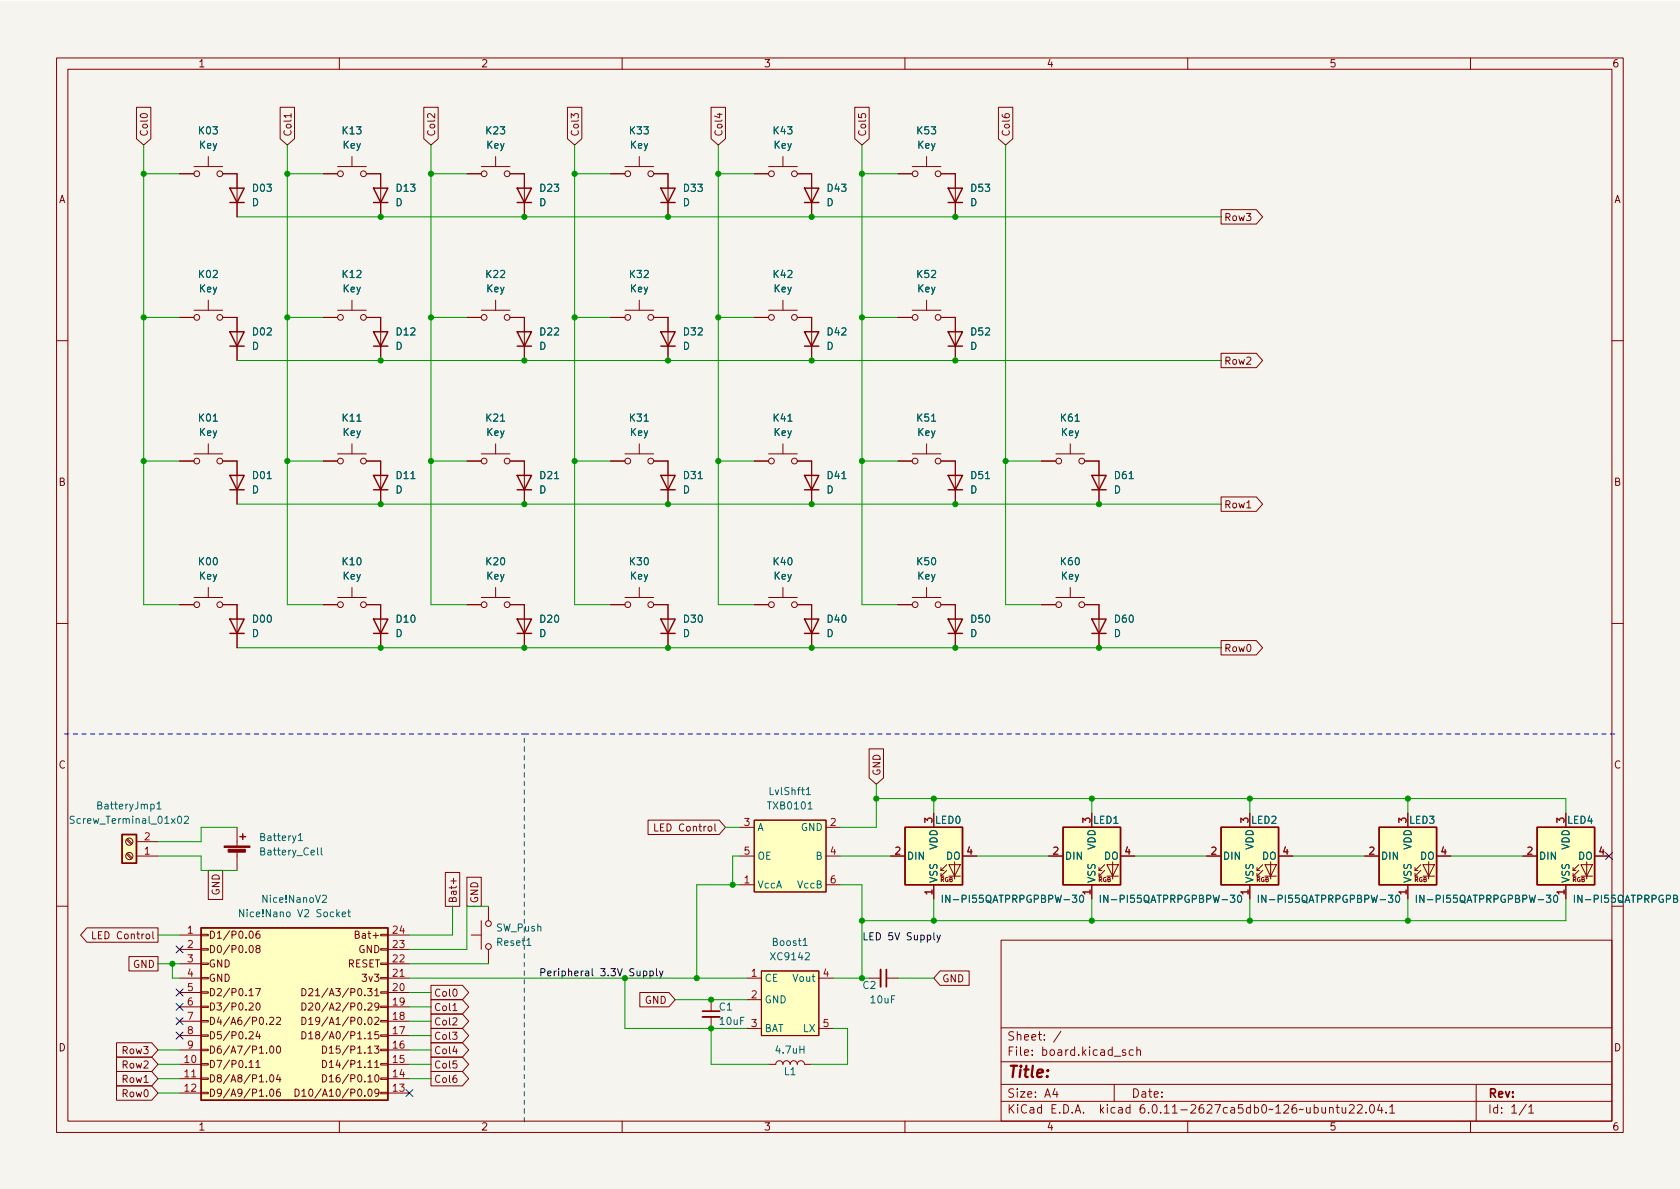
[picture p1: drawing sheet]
<svg xmlns="http://www.w3.org/2000/svg" width="297mm" height="210mm" viewBox="0 0 297 210" stroke-linecap="round" stroke-linejoin="round" font-family="sans-serif">
<path d="M0 .2h297v210.1h-297z" fill="#f5f4ef" stroke="#f5f4ef" stroke-width=".18"/>
<g fill="none" stroke="#840000" stroke-width=".18">
<path d="M10 10.2h277v190.1h-277zM12 12.2h273v186.1h-273zM24.1 19h2.6v5.5l-1.3 1.1-1.3-1.1zM49.5 19h2.6v5.5l-1.3 1.1-1.3-1.1zM60 10.2v2M74.9 19h2.6v5.5l-1.3 1.1-1.3-1.1zM100.3 19h2.6v5.5l-1.3 1.1-1.3-1.1zM110 10.2v2M125.7 19h2.6v5.5l-1.3 1.1-1.3-1.1zM151.1 19h2.6v5.5l-1.3 1.1-1.3-1.1zM160 10.2v2M176.5 19h2.6v5.5l-1.3 1.1-1.3-1.1z"/>
<path d="M210 10.2v2M260 10.2v2M31.7 30.7h2.6M34.3 29.5h5.1M36.8 27.7v1.8M39.4 30.7h2.5v7.6M51.5 20.1v.7M57.1 30.7h2.6M59.7 29.5h5.1M62.2 27.7v1.8M64.8 30.7h2.5v7.6M82.5 30.7h2.6"/>
<path d="M85.1 29.5h5.1M87.6 27.7v1.8M90.2 30.7h2.5v7.6M107.9 30.7h2.6M110.5 29.5h5.1M113 27.7v1.8M115.6 30.7h2.5v7.6M133.3 30.7h2.6M135.9 29.5h5.1M138.4 27.7v1.8M141 30.7h2.5v7.6M158.7 30.7h2.6"/>
<path d="M161.3 29.5h5.1M163.8 27.7v1.8M166.4 30.7h2.5v7.6M215.9 37.1h6.2l1.1 1.2-1.1 1.3h-6.2zM31.7 56.1h2.6M34.3 54.9h5.1M36.8 53.1v1.8M39.4 56.1h2.5v7.6M57.1 56.1h2.6M59.7 54.9h5.1M62.2 53.1v1.8M64.8 56.1h2.5v7.6"/>
<path d="M82.5 56.1h2.6M85.1 54.9h5.1M87.6 53.1v1.8M90.2 56.1h2.5v7.6M107.9 56.1h2.6M110.5 54.9h5.1M113 53.1v1.8M115.6 56.1h2.5v7.6M133.3 56.1h2.6M135.9 54.9h5.1M138.4 53.1v1.8M141 56.1h2.5v7.6"/>
<path d="M158.7 56.1h2.6M161.3 54.9h5.1M163.8 53.1v1.8M166.4 56.1h2.5v7.6M10 60.2h2M36.8 78.5v1.8M62.2 78.5v1.8M87.6 78.5v1.8M113 78.5v1.8M138.4 78.5v1.8M163.8 78.5v1.8M189.2 78.5v1.8"/>
<path d="M215.9 62.5h6.2l1.1 1.2-1.1 1.3h-6.2zM285 60.2h2M31.7 81.5h2.6M34.3 80.3h5.1M39.4 81.5h2.5v7.6M57.1 81.5h2.6M59.7 80.3h5.1M64.8 81.5h2.5v7.6M82.5 81.5h2.6M85.1 80.3h5.1M90.2 81.5h2.5v7.6M107.9 81.5h2.6"/>
<path d="M110.5 80.3h5.1M115.6 81.5h2.5v7.6M133.3 81.5h2.6M135.9 80.3h5.1M141 81.5h2.5v7.6M158.7 81.5h2.6M161.3 80.3h5.1M166.4 81.5h2.5v7.6M184.1 81.5h2.6M186.7 80.3h5.1M191.8 81.5h2.5v7.6M215.9 87.9h6.2l1.1 1.2-1.1 1.3h-6.2z"/>
<path d="M220.4 89.8h.8M10 110.2h2M31.7 106.9h2.6M34.3 105.7h5.1M36.8 103.9v1.8M39.4 106.9h2.5v7.6M57.1 106.9h2.6M59.7 105.7h5.1M62.2 103.9v1.8M64.8 106.9h2.5v7.6M82.5 106.9h2.6M85.1 105.7h5.1"/>
<path d="M87.6 103.9v1.8M90.2 106.9h2.5v7.6M107.9 106.9h2.6M110.5 105.7h5.1M113 103.9v1.8M115.6 106.9h2.5v7.6M133.3 106.9h2.6M135.9 105.7h5.1M138.4 103.9v1.8M141 106.9h2.5v7.6M158.7 106.9h2.6M161.3 105.7h5.1"/>
<path d="M163.8 103.9v1.8M166.4 106.9h2.5v7.6M184.1 106.9h2.6M186.7 105.7h5.1M189.2 103.9v1.8M191.8 106.9h2.5v7.6M215.9 113.3h6.2l1.1 1.2-1.1 1.3h-6.2zM285 110.2h2M153.7 132.4h2.5v5.2l-1.3 1.1-1.2-1.1zM22.4 148.5l.8 .8M22.4 151l.8 .9M22.5 148.3l.9 .9"/>
<path d="M22.5 150.9l.9 .8M24.1 151.4h3.8M24.1 148.8h3.8M36.8 153.9h2.6v5.2h-2.6zM41.9 146.3v3.3M41.9 150.6v3.3M78.7 154.3h2.6v6h-2.6zM80.2 155.3v1M82.5 155.1h2.6v5.2h-2.6zM114.6 145h12.6l1.1 1.3-1.1 1.3h-12.6zM126.4 145.7v1.1l.2 .2M130.8 151.4h2.5"/>
<path d="M130.8 156.5h2.5M130.8 146.3h2.5M133.3 145h12.7v12.7h-12.7zM146 151.4h2.6M146 156.5h2.6M146 146.3h2.6M157.5 151.4h2.5M165.1 143.8v2.5M165.1 156.5v2.5M166.4 154.9h.5M166.4 153.9h.5M167.4 153.9l-1 1v-.5"/>
<path d="M167.4 152.9l-1 1v-.5M167.8 152.9h2l-1 2zM167.8 154.9h2M168.8 152.4v3M170.2 151.4h2.5M185.4 151.4h2.6M193 143.8v2.5M193 156.5v2.5M194.3 154.9h.5M194.3 153.9h.5M195.3 153.9l-1 1v-.5M195.3 152.9l-1 1v-.5"/>
<path d="M195.7 152.9h2l-1 2zM195.7 154.9h2M196.7 152.4v3M198.1 151.4h2.6M213.4 151.4h2.5M221 143.8v2.5M221 156.5v2.5M222.2 154.9h.6M222.2 153.9h.6M223.3 153.9l-1.1 1v-.5M223.3 152.9l-1.1 1v-.5M223.6 152.9h2.1l-1 2z"/>
<path d="M223.6 154.9h2.1M224.7 152.4v3M226.1 151.4h2.5M241.3 151.4h2.5M248.9 143.8v2.5M248.9 156.5v2.5M250.2 154.9h.5M250.2 153.9h.5M251.2 153.9l-1 1v-.5M251.2 152.9l-1 1v-.5M251.6 152.9h2l-1 2zM251.6 154.9h2"/>
<path d="M252.6 152.4v3M254 151.4h2.5M269.2 151.4h2.6M276.9 143.8v2.5M276.9 156.5v2.5M278.1 154.9h.5M278.1 153.9h.5M279.1 153.9l-1 1v-.5M279.1 152.9l-1 1v-.5M279.5 152.9h2.1l-1.1 2zM279.5 154.9h2.1M280.5 152.4v3"/>
<path d="M281.9 151.4h2.6M10 160.2h2M15.4 164.1h12.5v2.5h-12.5l-1.2-1.3zM22.8 169.2h5.1v2.5h-5.1zM27 164.7v1.1l.2 .2M31.7 173h3.9M31.7 165.3h3.9M31.7 178h3.9M31.7 167.9h3.9M31.7 175.5h3.9M31.7 170.4h3.9M35.6 177.9h1.2v.3h-1.2z"/>
<path d="M35.6 175.4h1.2v.2h-1.2zM35.6 172.8h1.2v.3h-1.2zM35.6 170.3h1.2v.3h-1.2zM35.6 167.8h1.2v.2h-1.2zM35.6 165.2h1.2v.3h-1.2zM44 177.5l.5-.1 .3 .3-.8 .9h.8M44 176.1h.8M44.2 167.3l.1-.1a.68 .68 0 0 1 .5 .6 .68 .68 0 0 1-.5 .7l-.1-.2-.2-.3zM44.2 164.8l.1-.1a.68 .68 0 0 1 .5 .6 .68 .68 0 0 1-.5 .6l-.1-.1-.2-.4zM45.2 174.8h.8l-.5 1.3M45.4 177.4h.2a.68 .68 0 0 1 .4 .6 .68 .68 0 0 1-.4 .6 .84 .84 0 0 1-.2-1.2zM45.5 167.7l-.2-.2v-.2l.2-.1 .4 .1 .1 .1-.1 .2-.5 .2-.1 .2v.3l.2 .2 .4-.1 .1-.2-.1-.3-.2-.2"/>
<path d="M45.9 164.7h-.4a.85 .85 0 0 0 0 1.2l.4-.1 .1-.4-.3-.3h-.2l-.2 .3M64.5 178.5v.1M64.5 176v.1M65 174.8h.8l-.4 .5 .3 .1v.6l-.2 .1-.5-.1M65.1 177.5l.4-.1 .3 .3-.8 .9h.8M66 165.4h.9M66.3 175.2l.3-.4v1.3M66.3 176.1h.7M67 177.9l-.3 .2h-.2l-.2-.2 .1-.5h.3l.2 .1a.84 .84 0 0 1-.3 1.1h-.2M67.3 177.9h1.3v.3h-1.3zM67.3 175.4h1.3v.2h-1.3zM67.3 172.8h1.3v.3h-1.3z"/>
<path d="M67.3 170.3h1.3v.3h-1.3zM67.3 167.8h1.3v.2h-1.3zM67.3 165.2h1.3v.3h-1.3zM68.6 173h3.8M68.6 165.3h3.8M68.6 178h3.8M68.6 167.9h3.8M68.6 175.5h3.8M68.6 170.4h3.8M76.2 174.2h5.6l1.1 1.3-1.1 1.3h-5.6zM76.2 176.8h5.6l1.1 1.2-1.1 1.3h-5.6zM76.2 179.3h5.6l1.1 1.3-1.1 1.3h-5.6z"/>
<path d="M80.1 178.7h.7M83.3 165.3h1.8M85.1 162.8v5.1M86.4 160.3v2.5M86.4 167.9v2.5M113.1 175.5h5.2l1.1 1.3-1.1 1.2h-5.2zM125.7 176.8v2M125.7 179.8v2.1M132.1 173h2.5M132.1 176.8h2.5M134.6 171.7h10.2v11.4h-10.2zM144.8 173h2.5"/>
<path d="M153.7 173h2M156.7 173h2M166.2 171.7h5.2v2.5h-5.2l-1.1-1.2zM177 166.3h108v32h-108zM20.6 186.9h6.2l1.1 1.3-1.1 1.3h-6.2zM20.6 184.4h6.2l1.1 1.3-1.1 1.2h-6.2zM20.6 192h6.2l1.1 1.3-1.1 1.3h-6.2zM20.6 189.5h6.2l1.1 1.2-1.1 1.3h-6.2zM25.5 191.4h.7M31.7 188.2h3.9M31.7 190.7h3.9M31.7 193.3h3.9"/>
<path d="M31.7 185.7h3.9M31.7 183.1h3.9M31.7 180.6h3.9M35.6 193.2h1.2v.2h-1.2zM35.6 190.6h1.2v.3h-1.2zM35.6 188.1h1.2v.2h-1.2zM35.6 185.5h1.2v.3h-1.2zM35.6 183h1.2v.3h-1.2zM35.6 180.5h1.2v.2h-1.2zM44 182.6l.5-.2 .3 .4-.8 .9h.8M44 188.8h.8M45.3 187.9l.3-.4v1.3"/>
<path d="M45.3 188.8h.7M45.6 182.4l-.3 .9h.7M45.9 182.9v.8M47.7 180l.5-.1 .2 .4-.8 .9h.8M47.8 185.1l.2-.1a.68 .68 0 0 1 .4 .6 .68 .68 0 0 1-.4 .6l-.2-.1-.1-.3zM47.8 190.2l.2-.1a.68 .68 0 0 1 .4 .6 .68 .68 0 0 1-.4 .6l-.2-.1-.1-.4zM47.8 192.7l.2-.1a.68 .68 0 0 1 .4 .6 .68 .68 0 0 1-.4 .7l-.2-.2-.1-.3zM48.9 180l.5-.1 .2 .4-.8 .9h.8M49 185.1l.2-.1a.68 .68 0 0 1 .4 .6 .68 .68 0 0 1-.4 .6l-.2-.1-.1-.3zM49.2 190l-.3 .9h.8M49.5 192.6l-.4 .1a.86 .86 0 0 0 0 1.2l.4-.2 .1-.4-.2-.2h-.3l-.2 .2M49.5 190.5v.8"/>
<path d="M60 198.3v2M64.5 193.7v.2M64.5 183.6v.1M64.5 181v.2M65.1 187.9l.3-.4v1.3M65.1 188.8h.7M65.1 186.2h.7M65.1 191.3h.7M65.1 182.8l.3-.4v1.3M65.1 183.7h.7M65.2 192.7l.2-.1a.68 .68 0 0 1 .4 .6 .68 .68 0 0 1-.4 .7l-.2-.2-.1-.3zM65.2 180l.2-.1a.68 .68 0 0 1 .4 .6 .68 .68 0 0 1-.4 .7l-.2-.2-.1-.3z"/>
<path d="M66.2 185h.8l-.4 .5 .3 .1v.5l-.2 .1-.5-.1M66.3 187.9l.3-.4v1.3M66.3 180l.4-.1 .3 .4-.8 .9h.8M66.3 188.8h.7M66.4 190.2l.2-.1a.68 .68 0 0 1 .4 .6 .68 .68 0 0 1-.4 .6l-.2-.1-.1-.4zM66.9 182.4h-.6v.6l.1-.1 .5 .1 .1 .2-.1 .4-.2 .1-.4-.1M67 193.1l-.3 .3h-.2l-.2-.3 .1-.4 .3-.1 .2 .1a.84 .84 0 0 1-.3 1.2h-.2M67.3 193.2h1.3v.2h-1.3zM67.3 190.6h1.3v.3h-1.3zM67.3 188.1h1.3v.2h-1.3zM67.3 185.5h1.3v.3h-1.3zM67.3 183h1.3v.3h-1.3z"/>
<path d="M67.3 180.5h1.3v.2h-1.3zM68.6 188.2h3.8M68.6 190.7h3.8M68.6 193.3h3.8M68.6 185.7h3.8M68.6 183.1h3.8M68.6 180.6h3.8M76.2 186.9h5.6l1.1 1.3-1.1 1.3h-5.6zM76.2 184.4h5.6l1.1 1.3-1.1 1.2h-5.6zM76.2 189.5h5.6l1.1 1.2-1.1 1.3h-5.6zM76.2 181.9h5.6l1.1 1.2-1.1 1.3h-5.6zM110 198.3v2"/>
<path d="M132.1 181.9h2.5M135.9 188.2h1.3a.64 .64 0 0 1 .6-.6 .64 .64 0 0 1 .6 .6 .64 .64 0 0 1 .7-.6 .64 .64 0 0 1 .6 .6 .64 .64 0 0 1 .6-.6 .64 .64 0 0 1 .7 .6 .64 .64 0 0 1 .6-.6 .64 .64 0 0 1 .6 .6h1.3M144.8 181.9h2.5M160 198.3v2M177 194.8h108M177 191.8h108M177 187.8h108M177 181.8h108M182.5 186.5v.1M182.5 185.7v.1M184.6 183.8v.1M184.6 183v.1"/>
<path d="M187.6 182.4l-1.3 1.9M197 191.8v3M200.4 185.7l-.5-.1-.3 .3v.4l.2 .3h.6M201 185.8l.2-.2 .4 .1v.9M201 185.1v1.5M210 198.3v2M238.6 195.5l.5-.2 .3 .2v.3l-.9 1h.9M240 195.5l.6-.2 .2 .2 .1 .3-1 1h1M241.5 196.7v.1M242.4 195.4l.1-.1a.81 .81 0 0 1 .6 .7 .81 .81 0 0 1-.3 .8h-.2a.81 .81 0 0 1-.5-.6 .81 .81 0 0 1 .3-.8zM243.9 195.3l-.3 1h.9M244.3 195.8v1"/>
<path d="M245.1 196.7v.1M245.7 195.8l.4-.5v1.5M245.7 196.8h.9M260 198.3v2M261 191.8v6.5M270.3 195.8l.4-.5v1.5M270.3 196.8h.9"/>
<circle cx="34.8" cy="30.7" r=".51"/>
<circle cx="38.9" cy="30.7" r=".51"/>
<circle cx="60.2" cy="30.7" r=".51"/>
<circle cx="64.3" cy="30.7" r=".51"/>
<circle cx="85.6" cy="30.7" r=".51"/>
<circle cx="89.7" cy="30.7" r=".51"/>
<circle cx="111" cy="30.7" r=".51"/>
<circle cx="115.1" cy="30.7" r=".51"/>
<circle cx="136.4" cy="30.7" r=".51"/>
<circle cx="140.5" cy="30.7" r=".51"/>
<circle cx="161.8" cy="30.7" r=".51"/>
<circle cx="165.9" cy="30.7" r=".51"/>
<circle cx="34.8" cy="56.1" r=".51"/>
<circle cx="38.9" cy="56.1" r=".51"/>
<circle cx="60.2" cy="56.1" r=".51"/>
<circle cx="64.3" cy="56.1" r=".51"/>
<circle cx="85.6" cy="56.1" r=".51"/>
<circle cx="89.7" cy="56.1" r=".51"/>
<circle cx="111" cy="56.1" r=".51"/>
<circle cx="115.1" cy="56.1" r=".51"/>
<circle cx="136.4" cy="56.1" r=".51"/>
<circle cx="140.5" cy="56.1" r=".51"/>
<circle cx="161.8" cy="56.1" r=".51"/>
<circle cx="165.9" cy="56.1" r=".51"/>
<circle cx="34.8" cy="81.5" r=".51"/>
<circle cx="38.9" cy="81.5" r=".51"/>
<circle cx="60.2" cy="81.5" r=".51"/>
<circle cx="64.3" cy="81.5" r=".51"/>
<circle cx="85.6" cy="81.5" r=".51"/>
<circle cx="89.7" cy="81.5" r=".51"/>
<circle cx="111" cy="81.5" r=".51"/>
<circle cx="115.1" cy="81.5" r=".51"/>
<circle cx="136.4" cy="81.5" r=".51"/>
<circle cx="140.5" cy="81.5" r=".51"/>
<circle cx="161.8" cy="81.5" r=".51"/>
<circle cx="165.9" cy="81.5" r=".51"/>
<circle cx="187.2" cy="81.5" r=".51"/>
<circle cx="191.3" cy="81.5" r=".51"/>
<circle cx="34.8" cy="106.9" r=".51"/>
<circle cx="38.9" cy="106.9" r=".51"/>
<circle cx="60.2" cy="106.9" r=".51"/>
<circle cx="64.3" cy="106.9" r=".51"/>
<circle cx="85.6" cy="106.9" r=".51"/>
<circle cx="89.7" cy="106.9" r=".51"/>
<circle cx="111" cy="106.9" r=".51"/>
<circle cx="115.1" cy="106.9" r=".51"/>
<circle cx="136.4" cy="106.9" r=".51"/>
<circle cx="140.5" cy="106.9" r=".51"/>
<circle cx="161.8" cy="106.9" r=".51"/>
<circle cx="165.9" cy="106.9" r=".51"/>
<circle cx="187.2" cy="106.9" r=".51"/>
<circle cx="191.3" cy="106.9" r=".51"/>
<circle cx="22.9" cy="151.4" r=".63"/>
<circle cx="22.9" cy="148.8" r=".63"/>
<circle cx="86.4" cy="167.4" r=".51"/>
<circle cx="86.4" cy="163.3" r=".51"/>
</g>
<g fill="none" stroke="#840000" stroke-width=".25">
<path d="M40.6 33.3h2.6l-1.3 2.5zM40.6 35.8h2.6M66 33.3h2.6l-1.3 2.5zM66 35.8h2.6M91.4 33.3h2.6l-1.3 2.5zM91.4 35.8h2.6M116.8 33.3h2.6l-1.3 2.5zM116.8 35.8h2.6M142.2 33.3h2.6l-1.3 2.5zM142.2 35.8h2.6M167.6 33.3h2.6l-1.3 2.5zM167.6 35.8h2.6"/>
<path d="M40.6 58.7h2.6l-1.3 2.5zM66 58.7h2.6l-1.3 2.5zM91.4 58.7h2.6l-1.3 2.5zM116.8 58.7h2.6l-1.3 2.5zM142.2 58.7h2.6l-1.3 2.5zM167.6 58.7h2.6l-1.3 2.5zM40.6 61.2h2.6M66 61.2h2.6M91.4 61.2h2.6M116.8 61.2h2.6M142.2 61.2h2.6M167.6 61.2h2.6"/>
<path d="M40.6 84.1h2.6l-1.3 2.5zM40.6 86.6h2.6M66 84.1h2.6l-1.3 2.5zM66 86.6h2.6M91.4 84.1h2.6l-1.3 2.5zM91.4 86.6h2.6M116.8 84.1h2.6l-1.3 2.5zM116.8 86.6h2.6M142.2 84.1h2.6l-1.3 2.5zM142.2 86.6h2.6M167.6 84.1h2.6l-1.3 2.5zM167.6 86.6h2.6"/>
<path d="M193 84.1h2.6l-1.3 2.5zM193 86.6h2.6M40.6 109.5h2.6l-1.3 2.5zM40.6 112h2.6M66 109.5h2.6l-1.3 2.5zM66 112h2.6M91.4 109.5h2.6l-1.3 2.5zM91.4 112h2.6M116.8 109.5h2.6l-1.3 2.5zM116.8 112h2.6M142.2 109.5h2.6l-1.3 2.5zM142.2 112h2.6"/>
<path d="M167.6 109.5h2.6l-1.3 2.5zM167.6 112h2.6M193 109.5h2.6l-1.3 2.5zM193 112h2.6M21.6 147.6h2.5v5h-2.5zM42.4 147.9h1M42.9 147.4v1.1M160 146.3h10.2v10.2h-10.2zM188 146.3h10.1v10.2h-10.1zM215.9 146.3h10.2v10.2h-10.2zM243.8 146.3h10.2v10.2h-10.2zM271.8 146.3h10.1v10.2h-10.1z"/>
<path d="M35.6 164.1h33v30.5h-33z"/>
</g>
<g fill="none" stroke="#006464" stroke-width=".18">
<path d="M37.7 74.5h.7M63.1 74.5h.7M88.5 74.5h.7M113.9 74.5h.7M139.3 74.5h.7M164.7 74.5h.7M190.1 74.5h.7M47.3 84.6h.7M72.7 84.6h.7M98.1 84.6h.7M123.5 84.6h.7M148.9 84.6h.7"/>
<path d="M174.3 84.6h.7M199.7 84.6h.7M142.6 139.6l.3-.3v1.2M26.7 142.3l.3-.1 .3 .3-.1 .5h-.5M27.8 142.2l.3-.4v1.3M27.8 143.1h.7M31.6 144.4l.1-.1a.68 .68 0 0 1 .4 .7 .68 .68 0 0 1-.4 .6 .84 .84 0 0 1-.1-1.2zM32.6 144.5l.5-.2 .2 .4-.8 .9h.8M52.8 147.7l.3-.3v1.3M52.8 148.7h.7M56.1 149.9v1.1l.2 .2M56.8 149.9v1.1l.2 .2"/>
<path d="M57 158.4l.5-.1 .2 .4-.8 .9h.8M142.6 140.5h.7M142.9 142.2l.3-.4v1.3M142.9 143.1h.7M189.6 158.3h.8l-.4 .5 .3 .1v.6l-.2 .1-.5-.1M191 158.4l.2-.1a.68 .68 0 0 1 .4 .6 .68 .68 0 0 1-.4 .7l-.2-.1-.1-.4zM217.5 158.3h.8l-.4 .5 .4 .1v.6l-.2 .1-.6-.1M218.9 158.4l.2-.1a.68 .68 0 0 1 .4 .6 .68 .68 0 0 1-.4 .7l-.2-.1-.1-.4zM245.5 158.3h.8l-.5 .5 .4 .1v.6l-.2 .1-.5-.1M246.9 158.4l.1-.1a.68 .68 0 0 1 .5 .6 .68 .68 0 0 1-.5 .7l-.1-.1-.2-.4zM273.4 158.3h.8l-.4 .5 .3 .1v.6l-.1 .1-.6-.1M274.8 158.4l.2-.1a.68 .68 0 0 1 .4 .6 .68 .68 0 0 1-.4 .7l-.2-.1-.1-.4z"/>
<path d="M50.8 161.3h.3l.2 .2v.4l-.2 .2h-.3l-.2-.2zM93.2 166.3l.3-.4v1.3M93.2 167.2h.7M142 166.3l.4-.4v1.3M142 167.2h.7M142.4 168.6l.5-.1 .2 .3-.8 .9h.8M141.4 185.6h.7M142.1 185v1.2"/>
</g>
<g fill="#ffffc2" stroke="#ffffc2" stroke-width=".18">
<path d="M243.8 146.3h10.2v10.2h-10.2z"/>
<path d="M271.8 146.3h10.1v10.2h-10.1z"/>
<path d="M188 146.3h10.1v10.2h-10.1z"/>
<path d="M215.9 146.3h10.2v10.2h-10.2z"/>
<path d="M160 146.3h10.2v10.2h-10.2z"/>
<path d="M21.6 147.6h2.5v5h-2.5z"/>
<path d="M35.6 164.1h33v30.5h-33z"/>
<path d="M133.3 145h12.7v12.7h-12.7z"/>
<path d="M134.6 171.7h10.2v11.4h-10.2z"/>
</g>
<path d="M124.2 179.8h3.1M155.7 171.4v3.1" fill="none" stroke="#840000" stroke-width=".33"/>
<path d="M124.2 178.8h3.1M156.7 171.4v3.1" fill="none" stroke="#840000" stroke-width=".3"/>
<g fill="#840000" stroke="#840000" stroke-width=".18">
<path d="M39.6 149.6h4.6v.3h-4.6z"/>
<path d="M40.3 150.2h3.1v.5h-3.1z"/>
</g>
<path d="M70.7 172.7h.8M33.9 190.4h.7" fill="none" stroke="#a90000" stroke-width=".18"/>
<path d="M103.6 171.8h.4l.1 .8M104.1 172l-.4 .1-.2 .2 .2 .3 .4-.1M104.7 171.3v1.1l.2 .2" fill="none" stroke="#0f0f0f" stroke-width=".18"/>
<path d="M11.4 129.8h81.3M92.7 129.8h193M92.7 198.4v-68.6" fill="none" stroke="#0000c2" stroke-width=".18" stroke-dasharray=".8 .8"/>
<g fill="none" stroke="#009600" stroke-width=".18">
<path d="M25.4 30.7h6.3M25.4 25.6v81.3h6.3M41.9 38.3h174M50.8 30.7h6.3M50.8 25.6v81.3h6.3M76.2 30.7h6.3M76.2 25.6v81.3h6.3M101.6 30.7h6.3M101.6 25.6v81.3h6.3M127 25.6v81.3h6.3M127 30.7h6.3M152.4 30.7h6.3"/>
<path d="M152.4 25.6v81.3h6.3M177.8 25.6v81.3h6.3M25.4 56.1h6.3M50.8 56.1h6.3M76.2 56.1h6.3M101.6 56.1h6.3M127 56.1h6.3M152.4 56.1h6.3M41.9 63.7h174M25.4 81.5h6.3M41.9 89.1h174M50.8 81.5h6.3"/>
<path d="M76.2 81.5h6.3M101.6 81.5h6.3M127 81.5h6.3M152.4 81.5h6.3M177.8 81.5h6.3M41.9 114.5h174M154.9 138.7v7.6h-6.3M27.9 151.4h7.7v2.5h6.3M41.9 146.3h-6.3v2.5h-7.7M128.3 146.3h2.5M130.8 151.4h-1.3v5.1M130.8 156.5h-7.6v16.5"/>
<path d="M148.6 156.5h3.8v16.5M148.6 151.4h8.9M154.9 141.2h122v2.6M165.1 141.2v2.6M165.1 159v3.8M172.7 151.4h12.7M193 141.2v2.6M193 159v3.8M200.7 151.4h12.7M221 141.2v2.6M221 159v3.8M228.6 151.4h12.7"/>
<path d="M248.9 141.2v2.6M248.9 159v3.8M256.5 151.4h12.7M276.9 159v3.8h-124.5M27.9 170.4h3.8M27.9 165.3h3.8M30.5 170.4v2.6h1.2M72.4 173h59.7M72.4 178h3.8M72.4 175.5h3.8M72.4 170.4h14M80 160.3v5h-7.6"/>
<path d="M86.4 160.3h-3.9v7.6h-10.1M110.5 173v8.9h21.6M119.4 176.8h12.7M147.3 173h6.4M158.7 173h6.4M27.9 190.7h3.8M27.9 188.2h3.8M27.9 185.7h3.8M27.9 193.3h3.8M72.4 190.7h3.8M72.4 188.2h3.8M72.4 185.7h3.8"/>
<path d="M72.4 180.6h3.8M72.4 183.1h3.8M125.7 181.9v6.3h10.2M147.3 181.9h2.6v6.3h-6.4"/>
</g>
<g fill="none" stroke="#000084" stroke-width=".18">
<path d="M283.9 150.8l1.2 1.2M285.1 150.8l-1.2 1.2M31.1 180l1.3 1.2M31.1 167.3l1.3 1.2M31.1 174.9l1.3 1.2M31.1 177.4l1.3 1.3M32.4 180l-1.3 1.2M32.4 167.3l-1.3 1.2M32.4 174.9l-1.3 1.2M32.4 177.4l-1.3 1.3M31.1 182.5l1.3 1.2M32.4 182.5l-1.3 1.2"/>
<path d="M71.8 192.7l1.2 1.2M73 192.7l-1.2 1.2"/>
</g>
<g fill="#009600" stroke="#009600" stroke-width=".18">
<circle cx="50.8" cy="30.7" r=".46"/>
<circle cx="67.3" cy="38.3" r=".46"/>
<circle cx="50.8" cy="56.1" r=".46"/>
<circle cx="25.4" cy="30.7" r=".46"/>
<circle cx="25.4" cy="56.1" r=".46"/>
<circle cx="67.3" cy="63.7" r=".46"/>
<circle cx="30.5" cy="170.4" r=".46"/>
<circle cx="92.7" cy="89.1" r=".46"/>
<circle cx="67.3" cy="89.1" r=".46"/>
<circle cx="25.4" cy="81.5" r=".46"/>
<circle cx="50.8" cy="81.5" r=".46"/>
<circle cx="76.2" cy="81.5" r=".46"/>
<circle cx="67.3" cy="114.5" r=".46"/>
<circle cx="92.7" cy="114.5" r=".46"/>
<circle cx="76.2" cy="30.7" r=".46"/>
<circle cx="76.2" cy="56.1" r=".46"/>
<circle cx="101.6" cy="30.7" r=".46"/>
<circle cx="118.1" cy="63.7" r=".46"/>
<circle cx="101.6" cy="81.5" r=".46"/>
<circle cx="118.1" cy="89.1" r=".46"/>
<circle cx="143.5" cy="89.1" r=".46"/>
<circle cx="129.5" cy="156.5" r=".46"/>
<circle cx="154.9" cy="141.2" r=".46"/>
<circle cx="123.2" cy="173" r=".46"/>
<circle cx="110.5" cy="173" r=".46"/>
<circle cx="125.7" cy="176.8" r=".46"/>
<circle cx="152.4" cy="173" r=".46"/>
<circle cx="125.7" cy="181.9" r=".46"/>
<circle cx="152.4" cy="162.8" r=".46"/>
<circle cx="165.1" cy="162.8" r=".46"/>
<circle cx="118.1" cy="114.5" r=".46"/>
<circle cx="143.5" cy="114.5" r=".46"/>
<circle cx="118.1" cy="38.3" r=".46"/>
<circle cx="92.7" cy="38.3" r=".46"/>
<circle cx="92.7" cy="63.7" r=".46"/>
<circle cx="143.5" cy="38.3" r=".46"/>
<circle cx="127" cy="30.7" r=".46"/>
<circle cx="101.6" cy="56.1" r=".46"/>
<circle cx="127" cy="56.1" r=".46"/>
<circle cx="143.5" cy="63.7" r=".46"/>
<circle cx="152.4" cy="56.1" r=".46"/>
<circle cx="127" cy="81.5" r=".46"/>
<circle cx="152.4" cy="81.5" r=".46"/>
<circle cx="193" cy="162.8" r=".46"/>
<circle cx="221" cy="162.8" r=".46"/>
<circle cx="248.9" cy="141.2" r=".46"/>
<circle cx="248.9" cy="162.8" r=".46"/>
<circle cx="168.9" cy="114.5" r=".46"/>
<circle cx="165.1" cy="141.2" r=".46"/>
<circle cx="194.3" cy="114.5" r=".46"/>
<circle cx="193" cy="141.2" r=".46"/>
<circle cx="221" cy="141.2" r=".46"/>
<circle cx="194.3" cy="89.1" r=".46"/>
<circle cx="152.4" cy="30.7" r=".46"/>
<circle cx="168.9" cy="38.3" r=".46"/>
<circle cx="168.9" cy="63.7" r=".46"/>
<circle cx="177.8" cy="81.5" r=".46"/>
<circle cx="168.9" cy="89.1" r=".46"/>
</g>
<text font-size="2.8" fill="#840000" x="178" y="191.2">Title:</text>
<g font-size="2.1" fill="#840000">
<text x="178" y="184.5">Sheet:</text>
<text x="178" y="187.2">File:</text>
<text x="184.4" y="187.2">board.kicad_sch</text>
<text x="178" y="197.4">KiCad</text>
<text x="178" y="194.6">Size:</text>
<text x="184.7" y="194.6">A4</text>
<text x="185.7" y="197.4">E.D.A.</text>
<text x="194.6" y="197.4">kicad</text>
<text x="200" y="194.6">Date:</text>
<text x="201.8" y="197.4">6.0.11-2627ca5db0~126~ubuntu22.04.1</text>
<text x="263" y="194.6">Rev:</text>
<text x="263" y="197.4">Id:</text>
<text x="267.1" y="197.4">1/1</text>
</g>
<g font-size="1.8" fill="#840000">
<text x="35" y="12.3">1</text>
<text x="85" y="12.3">2</text>
<text x="135" y="12.3">3</text>
<text x="185" y="12.3">4</text>
<text x="235" y="12.3">5</text>
<text x="285" y="12.3">6</text>
<text x="26.5" y="24.2" transform="rotate(-90 26.5 24.2)">Col0</text>
<text x="51.9" y="24.2" transform="rotate(-90 51.9 24.2)">Col1</text>
<text x="77.3" y="24.2" transform="rotate(-90 77.3 24.2)">Col2</text>
<text x="102.7" y="24.2" transform="rotate(-90 102.7 24.2)">Col3</text>
<text x="128.1" y="24.2" transform="rotate(-90 128.1 24.2)">Col4</text>
<text x="153.5" y="24.2" transform="rotate(-90 153.5 24.2)">Col5</text>
<text x="178.9" y="24.2" transform="rotate(-90 178.9 24.2)">Col6</text>
<text x="10.4" y="36.3">A</text>
<text x="216.4" y="39.5">Row3</text>
<text x="285.4" y="36.3">A</text>
<text x="216.4" y="64.9">Row2</text>
<text x="10.3" y="86.3">B</text>
<text x="285.3" y="86.3">B</text>
<text x="216.4" y="90.3">Row1</text>
<text x="216.4" y="115.7">Row0</text>
<text x="10.3" y="136.3">C</text>
<text x="156.1" y="137.2" transform="rotate(-90 156.1 137.2)">GND</text>
<text x="285.3" y="136.3">C</text>
<text x="115.4" y="147.4">LED Control</text>
<text x="39.2" y="158.4" transform="rotate(-90 39.2 158.4)">GND</text>
<text x="81.1" y="159.8" transform="rotate(-90 81.1 159.8)">Bat+</text>
<text x="84.9" y="159.8" transform="rotate(-90 84.9 159.8)">GND</text>
<text x="16" y="166.5">LED Control</text>
<text x="36.8" y="166.4">D1/P0.06</text>
<text x="62.4" y="166.4">Bat+</text>
<text x="23.4" y="171.5">GND</text>
<text x="36.8" y="168.9">D0/P0.08</text>
<text x="36.8" y="174">GND</text>
<text x="36.8" y="171.5">GND</text>
<text x="61.4" y="171.5">RESET</text>
<text x="63.3" y="168.9">GND</text>
<text x="63.8" y="174">3v3</text>
<text x="36.8" y="176.5">D2/P0.17</text>
<text x="36.8" y="179.1">D3/P0.20</text>
<text x="53" y="179.1">D20/A2/P0.29</text>
<text x="53" y="176.5">D21/A3/P0.31</text>
<text x="76.7" y="176.6">Col0</text>
<text x="76.7" y="179.2">Col1</text>
<text x="113.9" y="177.9">GND</text>
<text x="166.5" y="174.1">GND</text>
<text x="36.8" y="181.6">D4/A6/P0.22</text>
<text x="36.8" y="184.2">D5/P0.24</text>
<text x="53" y="184.2">D18/A0/P1.15</text>
<text x="53" y="181.6">D19/A1/P0.02</text>
<text x="76.7" y="184.2">Col3</text>
<text x="76.7" y="181.7">Col2</text>
<text x="10.3" y="186.3">D</text>
<text x="21.4" y="189.3">Row2</text>
<text x="21.4" y="186.8">Row3</text>
<text x="21.4" y="191.9">Row1</text>
<text x="36.8" y="186.7">D6/A7/P1.00</text>
<text x="36.8" y="189.2">D7/P0.11</text>
<text x="36.8" y="191.8">D8/A8/P1.04</text>
<text x="56.6" y="189.2">D14/P1.11</text>
<text x="56.6" y="186.7">D15/P1.13</text>
<text x="56.6" y="191.8">D16/P0.10</text>
<text x="76.7" y="189.3">Col5</text>
<text x="76.7" y="186.8">Col4</text>
<text x="76.7" y="191.9">Col6</text>
<text x="285.3" y="186.3">D</text>
<text x="21.4" y="194.4">Row0</text>
<text x="36.8" y="194.3">D9/A9/P1.06</text>
<text x="51.8" y="194.3">D10/A10/P0.09</text>
<text x="35" y="200.3">1</text>
<text x="85" y="200.3">2</text>
<text x="135" y="200.3">3</text>
<text x="185" y="200.3">4</text>
<text x="235" y="200.3">5</text>
<text x="285" y="200.3">6</text>
</g>
<g font-size="1.8" fill="#006464">
<text x="34.9" y="24.1">K03</text>
<text x="35.1" y="26.7">Key</text>
<text x="60.3" y="24.1">K13</text>
<text x="60.5" y="26.7">Key</text>
<text x="85.7" y="24.1">K23</text>
<text x="85.9" y="26.7">Key</text>
<text x="111.1" y="24.1">K33</text>
<text x="111.3" y="26.7">Key</text>
<text x="136.5" y="24.1">K43</text>
<text x="136.7" y="26.7">Key</text>
<text x="161.9" y="24.1">K53</text>
<text x="162.1" y="26.7">Key</text>
<text x="44.5" y="34.3">D03</text>
<text x="69.9" y="34.3">D13</text>
<text x="95.3" y="34.3">D23</text>
<text x="120.7" y="34.3">D33</text>
<text x="146.1" y="34.3">D43</text>
<text x="171.5" y="34.3">D53</text>
<text x="44.5" y="36.8">D</text>
<text x="69.9" y="36.8">D</text>
<text x="95.3" y="36.8">D</text>
<text x="120.7" y="36.8">D</text>
<text x="146.1" y="36.8">D</text>
<text x="171.5" y="36.8">D</text>
<text x="34.9" y="49.5">K02</text>
<text x="35.1" y="52.1">Key</text>
<text x="60.3" y="49.5">K12</text>
<text x="60.5" y="52.1">Key</text>
<text x="85.7" y="49.5">K22</text>
<text x="85.9" y="52.1">Key</text>
<text x="111.1" y="49.5">K32</text>
<text x="111.3" y="52.1">Key</text>
<text x="136.5" y="49.5">K42</text>
<text x="136.7" y="52.1">Key</text>
<text x="161.9" y="49.5">K52</text>
<text x="162.1" y="52.1">Key</text>
<text x="44.5" y="59.7">D02</text>
<text x="69.9" y="59.7">D12</text>
<text x="95.3" y="59.7">D22</text>
<text x="120.7" y="59.7">D32</text>
<text x="146.1" y="59.7">D42</text>
<text x="171.5" y="59.7">D52</text>
<text x="44.5" y="62.2">D</text>
<text x="69.9" y="62.2">D</text>
<text x="95.3" y="62.2">D</text>
<text x="120.7" y="62.2">D</text>
<text x="146.1" y="62.2">D</text>
<text x="171.5" y="62.2">D</text>
<text x="34.9" y="74.9">K01</text>
<text x="35.1" y="77.5">Key</text>
<text x="60.3" y="74.9">K11</text>
<text x="60.5" y="77.5">Key</text>
<text x="85.7" y="74.9">K21</text>
<text x="85.9" y="77.5">Key</text>
<text x="111.1" y="74.9">K31</text>
<text x="111.3" y="77.5">Key</text>
<text x="136.5" y="74.9">K41</text>
<text x="136.7" y="77.5">Key</text>
<text x="161.9" y="74.9">K51</text>
<text x="162.1" y="77.5">Key</text>
<text x="187.3" y="74.9">K61</text>
<text x="187.5" y="77.5">Key</text>
<text x="44.5" y="85.1">D01</text>
<text x="44.5" y="87.6">D</text>
<text x="69.9" y="85.1">D11</text>
<text x="69.9" y="87.6">D</text>
<text x="95.3" y="85.1">D21</text>
<text x="95.3" y="87.6">D</text>
<text x="120.7" y="85.1">D31</text>
<text x="120.7" y="87.6">D</text>
<text x="146.1" y="85.1">D41</text>
<text x="146.1" y="87.6">D</text>
<text x="171.5" y="85.1">D51</text>
<text x="171.5" y="87.6">D</text>
<text x="196.9" y="85.1">D61</text>
<text x="196.9" y="87.6">D</text>
<text x="34.9" y="100.3">K00</text>
<text x="60.3" y="100.3">K10</text>
<text x="85.7" y="100.3">K20</text>
<text x="111.1" y="100.3">K30</text>
<text x="136.5" y="100.3">K40</text>
<text x="161.9" y="100.3">K50</text>
<text x="187.3" y="100.3">K60</text>
<text x="35.1" y="102.9">Key</text>
<text x="60.5" y="102.9">Key</text>
<text x="85.9" y="102.9">Key</text>
<text x="111.3" y="102.9">Key</text>
<text x="136.7" y="102.9">Key</text>
<text x="162.1" y="102.9">Key</text>
<text x="187.5" y="102.9">Key</text>
<text x="44.5" y="110.5">D00</text>
<text x="44.5" y="113">D</text>
<text x="69.9" y="110.5">D10</text>
<text x="69.9" y="113">D</text>
<text x="95.3" y="110.5">D20</text>
<text x="95.3" y="113">D</text>
<text x="120.7" y="110.5">D30</text>
<text x="120.7" y="113">D</text>
<text x="146.1" y="110.5">D40</text>
<text x="146.1" y="113">D</text>
<text x="171.5" y="110.5">D50</text>
<text x="171.5" y="113">D</text>
<text x="196.9" y="110.5">D60</text>
<text x="196.9" y="113">D</text>
<text x="16.9" y="143.5">BatteryJmp1</text>
<text x="135.5" y="143.5">TXB0101</text>
<text x="135.8" y="141">LvlShft1</text>
<text x="12.1" y="146.1">Screw_Terminal_01x02</text>
<text x="45.7" y="149.1">Battery1</text>
<text x="133.9" y="147.3">A</text>
<text x="141.5" y="147.3">GND</text>
<text x="165.2" y="146.1">LED0</text>
<text x="193.2" y="146.1">LED1</text>
<text x="221.1" y="146.1">LED2</text>
<text x="249.1" y="146.1">LED3</text>
<text x="277" y="146.1">LED4</text>
<text x="45.7" y="151.6">Battery_Cell</text>
<text x="133.9" y="152.4">OE</text>
<text x="144.1" y="152.4">B</text>
<text x="160.3" y="152.4">DIN</text>
<text x="166.1" y="150.3" transform="rotate(-90 166.1 150.3)">VDD</text>
<text x="167.2" y="152.4">DO</text>
<text x="188.2" y="152.4">DIN</text>
<text x="194.1" y="150.3" transform="rotate(-90 194.1 150.3)">VDD</text>
<text x="195.1" y="152.4">DO</text>
<text x="216.2" y="152.4">DIN</text>
<text x="222" y="150.3" transform="rotate(-90 222 150.3)">VDD</text>
<text x="223.1" y="152.4">DO</text>
<text x="244.1" y="152.4">DIN</text>
<text x="249.9" y="150.3" transform="rotate(-90 249.9 150.3)">VDD</text>
<text x="251" y="152.4">DO</text>
<text x="272" y="152.4">DIN</text>
<text x="277.9" y="150.3" transform="rotate(-90 277.9 150.3)">VDD</text>
<text x="278.9" y="152.4">DO</text>
<text x="46.1" y="160">Nice!NanoV2</text>
<text x="133.9" y="157.5">VccA</text>
<text x="140.9" y="157.5">VccB</text>
<text x="166.1" y="156.2" transform="rotate(-90 166.1 156.2)">VSS</text>
<text x="166.2" y="160">IN-PI55QATPRPGPBPW-30</text>
<text x="194.1" y="156.2" transform="rotate(-90 194.1 156.2)">VSS</text>
<text x="194.2" y="160">IN-PI55QATPRPGPBPW-30</text>
<text x="222" y="156.2" transform="rotate(-90 222 156.2)">VSS</text>
<text x="222.1" y="160">IN-PI55QATPRPGPBPW-30</text>
<text x="249.9" y="156.2" transform="rotate(-90 249.9 156.2)">VSS</text>
<text x="250.1" y="160">IN-PI55QATPRPGPBPW-30</text>
<text x="277.9" y="156.2" transform="rotate(-90 277.9 156.2)">VSS</text>
<text x="278" y="160">IN-PI55QATPRPGPBPW-</text>
<text x="42" y="162.6">Nice!Nano</text>
<text x="52.6" y="162.6">V2</text>
<text x="56" y="162.6">Socket</text>
<text x="87.6" y="167.6">Reset1</text>
<text x="87.6" y="165.1">SW_Push</text>
<text x="136.4" y="167.6">Boost1</text>
<text x="135.1" y="174">CE</text>
<text x="136" y="170.2">XC9142</text>
<text x="140" y="174">Vout</text>
<text x="127" y="179.1">C1</text>
<text x="135.1" y="177.8">GND</text>
<text x="152.4" y="175.3">C2</text>
<text x="153.7" y="177.8">10uF</text>
<text x="127" y="181.6">10uF</text>
<text x="135.1" y="182.9">BAT</text>
<text x="141.9" y="182.9">LX</text>
<text x="136.9" y="186.7">4.7uH</text>
<text x="138.5" y="190.5">L1</text>
</g>
<g font-size="1.8" fill="#a90000">
<text x="25.4" y="148.6">2</text>
<text x="131.4" y="146">3</text>
<text x="146.6" y="146">2</text>
<text x="164.8" y="145.7" transform="rotate(-90 164.8 145.7)">3</text>
<text x="192.8" y="145.7" transform="rotate(-90 192.8 145.7)">3</text>
<text x="220.7" y="145.7" transform="rotate(-90 220.7 145.7)">3</text>
<text x="248.7" y="145.7" transform="rotate(-90 248.7 145.7)">3</text>
<text x="276.6" y="145.7" transform="rotate(-90 276.6 145.7)">3</text>
<text x="25.4" y="151.1">1</text>
<text x="131.4" y="151.1">5</text>
<text x="146.6" y="151.1">4</text>
<text x="158.1" y="151.1">2</text>
<text x="170.8" y="151.1">4</text>
<text x="186" y="151.1">2</text>
<text x="198.7" y="151.1">4</text>
<text x="213.9" y="151.1">2</text>
<text x="226.6" y="151.1">4</text>
<text x="241.9" y="151.1">2</text>
<text x="254.6" y="151.1">4</text>
<text x="269.8" y="151.1">2</text>
<text x="282.5" y="151.1">4</text>
<text x="131.4" y="156.2">1</text>
<text x="146.6" y="156.2">6</text>
<text x="164.8" y="158.4" transform="rotate(-90 164.8 158.4)">1</text>
<text x="192.8" y="158.4" transform="rotate(-90 192.8 158.4)">1</text>
<text x="220.7" y="158.4" transform="rotate(-90 220.7 158.4)">1</text>
<text x="248.7" y="158.4" transform="rotate(-90 248.7 158.4)">1</text>
<text x="276.6" y="158.4" transform="rotate(-90 276.6 158.4)">1</text>
<text x="33" y="165.1">1</text>
<text x="33" y="167.6">2</text>
<text x="69.2" y="167.6">23</text>
<text x="69.2" y="165.1">24</text>
<text x="33" y="170.2">3</text>
<text x="33" y="172.7">4</text>
<text x="69.2" y="172.7">21</text>
<text x="69.2" y="170.2">22</text>
<text x="132.7" y="172.7">1</text>
<text x="145.4" y="172.7">4</text>
<text x="33" y="175.3">5</text>
<text x="33" y="177.8">6</text>
<text x="69.2" y="177.8">19</text>
<text x="69.2" y="175.3">20</text>
<text x="132.7" y="176.5">2</text>
<text x="33" y="180.3">7</text>
<text x="33" y="182.9">8</text>
<text x="33" y="185.4">9</text>
<text x="69.2" y="185.4">16</text>
<text x="69.2" y="182.9">17</text>
<text x="69.2" y="180.3">18</text>
<text x="132.7" y="181.6">3</text>
<text x="145.4" y="181.6">5</text>
<text x="32.4" y="188">10</text>
<text x="32.4" y="190.5">11</text>
<text x="69.2" y="190.5">14</text>
<text x="69.2" y="188">15</text>
<text x="32.4" y="193">12</text>
<text x="69.2" y="193">13</text>
</g>
<g font-size="1.8" fill="#0f0f0f">
<text x="152.4" y="166.3">LED 5V</text>
<text x="160.4" y="166.3">Supply</text>
<text x="95.2" y="172.6">Peripheral</text>
<text x="106.1" y="172.6">3.3V</text>
<text x="111.3" y="172.6">Supply</text>
</g>
<g font-size="1.1" fill="#840000">
<text x="166.2" y="156.2">RGB</text>
<text x="194.1" y="156.2">RGB</text>
<text x="222" y="156.2">RGB</text>
<text x="250" y="156.2">RGB</text>
<text x="277.9" y="156.2">RGB</text>
</g>
</svg>
